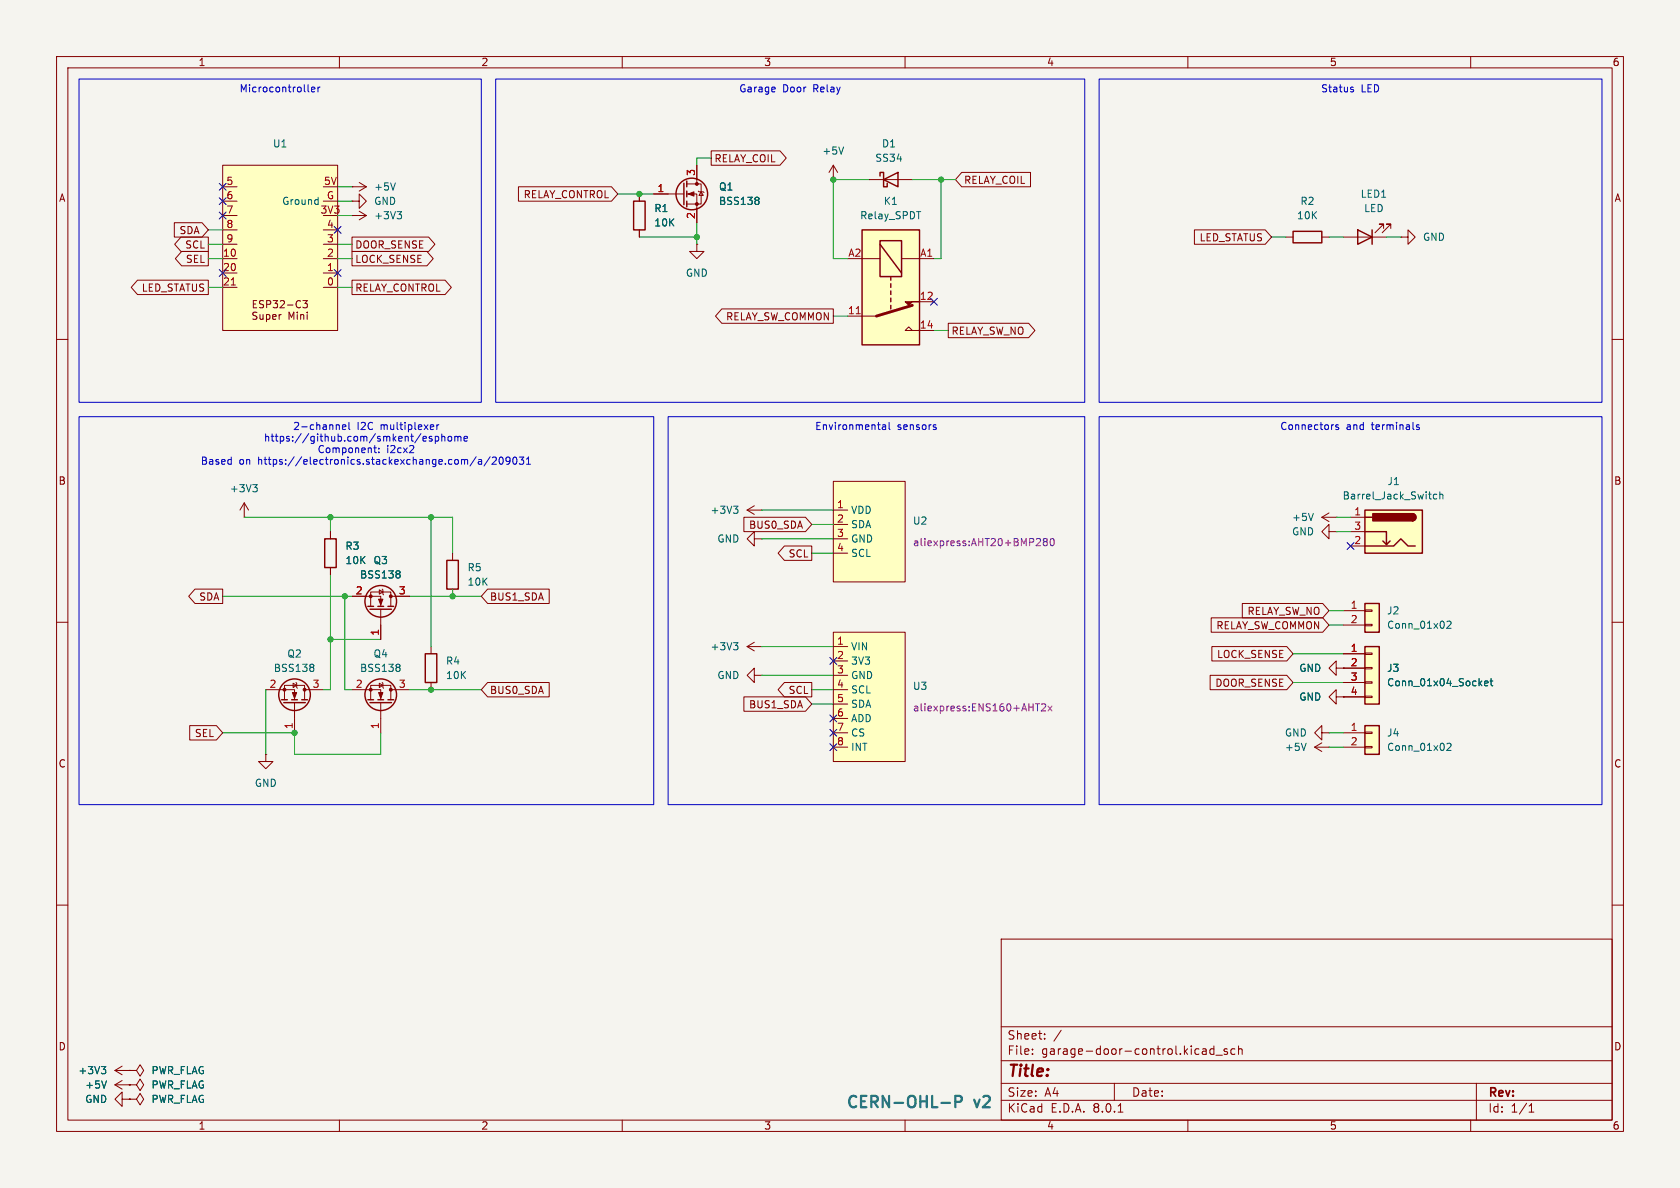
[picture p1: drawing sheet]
<svg xmlns="http://www.w3.org/2000/svg" width="297mm" height="210mm" viewBox="0 0 297 210" stroke-linecap="round" stroke-linejoin="round" font-family="sans-serif">
<path d="M0 0h297v210h-297z" fill="#f5f4ef" stroke="#f5f4ef" stroke-width=".18"/>
<g fill="none" stroke="#840000" stroke-width=".18">
<path d="M10 10h277v190h-277zM12 12h273v186h-273zM60 10v2M110 10v2M160 10v2M210 10v2M260 10v2M113 34.3v1.3M115.6 34.3h5.3M121.4 34.3h1.8v5.1M121.4 32.5h2.6v3.6h-2.6M123.2 29.2v3.3"/>
<path d="M123.4 33.8l.2 .1h.7l.2 .1M124 33.9l.3 .6h-.7zM10 60h2M113 40.6v1.3M123.2 43.2v1.3h1.3l-1.3 1.2-1.3-1.2h1.3M123.2 43.2h.1M285 60h2M132.1 90.2l1.2 .7M132.1 90.2h2.5M133.3 95.3v-1.3l-1.2 1.3 1.2 1.2v-1.2h1.3M133.3 89.4l-1.2 .8M134.6 95.3h.1"/>
<path d="M134.6 90.2h.1M234.9 94v-1.3l-1.2 1.3 1.2 1.3v-1.3h1.3M236.2 94h.1M10 110h2M285 110h2M62.2 121.9h5.1v1.8M65.5 123.7v-2.5h3.6v2.5M67.1 120.8l.6 .4-.6 .3zM67.3 124.2v5.3M67.6 120.7l.1 .1v.7l.1 .2M69.1 121.9h3.3M233.7 129.5v-1.2l-1.3 1.2 1.3 1.3v-1.3h1.2"/>
<path d="M234.9 129.5h.1M10 160h2M285 160h2M177 166h108v32h-108zM60 198v2M110 198v2M160 198v2M177 194.5h108M177 191.5h108M177 187.5h108M177 181.5h108M182.5 186.3v.1"/>
<path d="M182.5 185.5v.1M184.7 183.6v.1M184.7 182.8v.1M187.6 182.1l-1.3 2M197 191.5v3M197.7 196.6h.8M210 198v2M212.7 185.4l.5 .1v.9M213.2 186.3l-.5 .1M213.2 185.8h-.5M214.6 185.5l-.4-.1-.3 .3v.4l.1 .2h.6M214.6 184.9v1.5"/>
<path d="M215 186.5h1.1M217 185.5l-.4-.1-.2 .2 .1 .2 .5 .2v.3h-.6M218.3 185.5l-.4-.1-.3 .3v.4l.1 .2h.6M219 185.5l.2-.1 .3 .1 .1 .9M219 184.9v1.5M260 198v2M261 191.5v6.5M270.3 196.6h.9M270.3 195.5l.4-.4v1.5"/>
</g>
<g fill="none" stroke="#840000" stroke-width=".25">
<path d="M112 35.6h2v5h-2zM120.9 32.4v3.8M121.4 32v1M121.4 33.8v1M121.4 35.6v1M65 123.7h1M65.4 124.2h3.8M66.8 123.7h1M68.6 123.7h1"/>
<circle cx="122.3" cy="34.3" r="2.79"/>
<circle cx="67.3" cy="122.8" r="2.79"/>
</g>
<g fill="#840000" stroke="#840000" stroke-width=".18">
<path d="M66.9 122.4h.8l-.4 1z"/>
<path d="M121.7 34.3l1-.4v.8z"/>
<circle cx="65.5" cy="121.9" r=".25"/>
<circle cx="69.1" cy="121.9" r=".25"/>
<circle cx="123.2" cy="36.1" r=".25"/>
<circle cx="123.2" cy="32.5" r=".25"/>
</g>
<path d="M133.9 34.9l.3 .2-.3 .3 .3 .3v.2l-.3 .2M129.7 89.5h.8l-.5 .5M130.2 90l.3 .2v.3l-.3 .2M70.5 117.4l.2 .3-.2 .3 .2 .2v.2l-.2 .3" fill="none" stroke="#006464" stroke-width=".18"/>
<path d="M147.3 85.1h12.7v17.8h-12.7z" fill="#ffffc2"/>
<path d="M147.3 85.1h12.7v17.8h-12.7zM147.3 90.2h2.6M147.3 92.7h2.6M147.3 95.3h2.6M147.3 97.8h2.6" fill="none" stroke="#840000" stroke-width=".18"/>
<path d="M183.4 95.2l.4 .1 .2 .3-.8 .9h.8M184.7 95.7l-.3-.2 .3-.3h.2l.3 .2-.3 .3M184.7 95.7l-.3 .3 .1 .3 .2 .2 .3-.1 .2-.2-.1-.3-.2-.2M184.7 95.7h.2M185.8 95.3l.2-.1a.68 .68 0 0 1 .4 .6 .68 .68 0 0 1-.4 .7 .84 .84 0 0 1-.2-1.2z" fill="none" stroke="#840084" stroke-width=".18"/>
<path d="M147.3 111.8h12.7v22.8h-12.7z" fill="#ffffc2"/>
<g fill="none" stroke="#840000" stroke-width=".18">
<path d="M62.2 33h.1M62.2 35.6h1.3v-1.3l1.3 1.3-1.3 1.2v-1.2M62.2 35.6h.1M62.2 38.1h.1M62.2 33h2.6M62.2 38.1h2.6M63.5 32.3l1.3 .7M63.5 37.3l1.3 .8M64.8 33l-1.3 .8M64.8 38.1l-1.3 .8M43.2 91.4h.1M43.2 88.9l-.8 1.3"/>
<path d="M43.2 88.9v2.5M43.2 88.9l.7 1.3M58.4 94v1.3M80 97.8v1.3M58.4 100.3v1.3M62.2 105.4h5.1v1.8M65.5 107.2v-2.6h3.6v2.6M67.1 104.3l.6 .3-.6 .4zM67.3 107.7v5.3M67.6 104.1l.1 .2v.7l.1 .2M69.1 105.4h3.3M76.2 114.3v1.3"/>
<path d="M80 104.1v1.3M133.3 119.4v-1.3l-1.2 1.3 1.2 1.3v-1.3h1.3M134.6 119.4h.1M147.3 111.8h12.7v22.8h-12.7zM147.3 114.3h2.6M147.3 116.8h2.6M147.3 119.4h2.6M47 133.4v1.2h1.3l-1.3 1.3-1.3-1.3h1.3M47 133.4h.1M47 121.9h5.1v1.8M50.3 123.7v-2.5h3.5v2.5M51.8 120.8l.7 .4-.7 .3z"/>
<path d="M52.1 124.2v5.3M52.3 120.7l.2 .1v.7l.1 .2M53.8 121.9h3.3M76.2 120.7v1.2M147.3 121.9h2.6M147.3 124.5h2.6M147.3 127h2.6M147.3 129.5h2.6M147.3 132.1h2.6M232.4 132.1h2.5M232.4 132.1l1.3 .7M233.7 131.3l-1.3 .8"/>
<path d="M234.9 132.1h.1"/>
</g>
<path d="M183.1 124.4h.7M183.4 124.4v1.3M184.1 124.5l.5-.1 .3 .4-.8 .9h.8M185.3 124.8l.7 .9M186 124.8l-.7 .9" fill="none" stroke="#840084" stroke-width=".18"/>
<path d="M69.9 32.3l-.4 1.3M70.2 37.4h.8l-.4 .5M70.7 37.9l.3 .2v.3l-.3 .3M44.7 85.7h.8l-.4 .5M45.2 86.2l.3 .2v.3l-.3 .2M55.2 117.4l.3 .3-.3 .3 .3 .2v.2l-.3 .3M70.5 100.9l.2 .3-.2 .3 .2 .2v.2l-.2 .3M230.9 131.4l-.4 1.3" fill="none" stroke="#006464" stroke-width=".18"/>
<g fill="none" stroke="#840000" stroke-width=".25">
<path d="M57.4 95.3h2v5h-2zM79 99.1h2v5h-2zM65 107.2h1M65.4 107.7h3.8M66.8 107.2h1M68.6 107.2h1M75.2 115.6h2v5.1h-2zM49.8 123.7h1M50.2 124.2h3.8M51.6 123.7h1M53.3 123.7h1.1"/>
<circle cx="67.3" cy="106.3" r="2.79"/>
<circle cx="52.1" cy="122.8" r="2.79"/>
</g>
<g fill="#840000" stroke="#840000" stroke-width=".18">
<path d="M51.7 122.4h.8l-.4 1z"/>
<path d="M66.9 105.9h.8l-.4 1z"/>
<circle cx="50.3" cy="121.9" r=".25"/>
<circle cx="53.8" cy="121.9" r=".25"/>
<circle cx="65.5" cy="105.4" r=".25"/>
<circle cx="69.1" cy="105.4" r=".25"/>
</g>
<path d="M39.4 29.2h20.3v29.2h-20.3z" fill="#ffffc2"/>
<g fill="none" stroke="#840000" stroke-width=".18">
<path d="M39.4 29.2h20.3v29.2h-20.3zM39.4 33h2.5M39.4 35.6h2.5M39.4 38.1h2.5M57.1 35.6h2.6M39.4 50.8h2.5M39.4 48.3h2.5M39.4 45.7h2.5M39.4 43.2h2.5M39.4 40.6h2.5M49.6 55.6h.1M53.6 53.1h.7l-.4 .5 .4 .1v.6l-.2 .1-.5-.1"/>
<path d="M57.1 50.8h2.6M57.1 48.3h2.6M57.1 45.7h2.6M57.1 43.2h2.6M57.1 40.6h2.6"/>
</g>
<path d="M40.9 50.4h.7" fill="none" stroke="#a90000" stroke-width=".18"/>
<path d="M56.1 35.3l.1 .1M56.2 34.9v1.2" fill="none" stroke="#006464" stroke-width=".18"/>
<path d="M152.4 40.6h10.2v20.4h-10.2z" fill="#ffffc2"/>
<path d="M149.9 55.9h5M152.4 45.7h3.2M159.4 45.7h5.7M161.3 58.4l-.6-.6-.7 .6h5.1M162.6 53.3h2.5M227.3 41.9h1.3M233.7 41.9h1.2M237.5 41.9h7.6M244.6 40.4v-.8h-.8h.8l-1.5 1.5M245.9 40.4v-.8h-.8h.8l-1.6 1.5M247.6 41.9h1.3v-1.3l1.3 1.3-1.3 1.3v-1.3M247.6 41.9h.1" fill="none" stroke="#840000" stroke-width=".18"/>
<path d="M152.4 40.6h10.2v20.4h-10.2zM155.6 42.5h3.8v6.4h-3.8zM155.6 43.2l3.8 5.1M157.5 48.9v.6M157.5 50.2v.6M157.5 51.4v.7M157.5 52.7v.6M157.5 54v.6M228.6 40.9h5.1v2h-5.1zM240 40.6l2.6 1.3-2.6 1.3zM242.6 40.6v2.6" fill="none" stroke="#840000" stroke-width=".25"/>
<path d="M161.3 54l-6.4 1.9" fill="none" stroke="#840000" stroke-width=".51"/>
<path d="M160 53.3h2.6h-1.3l-.6 .7z" fill="#840000" stroke="#840000" stroke-width=".18"/>
<path d="M151.4 55.5h.7" fill="none" stroke="#a90000" stroke-width=".18"/>
<path d="M241.3 114.3h2.5v10.2h-2.5z" fill="#ffffc2"/>
<path d="M237.5 115.6h3.8M237.5 118.1h3.8M241.3 118h1.3v.2h-1.3zM241.3 115.4h1.3v.3h-1.3zM237.5 120.7h3.8M237.5 123.2h3.8M241.3 123.1h1.3v.2h-1.3zM241.3 120.5h1.3v.3h-1.3z" fill="none" stroke="#840000" stroke-width=".18"/>
<path d="M241.3 114.3h2.5v10.2h-2.5z" fill="none" stroke="#840000" stroke-width=".25"/>
<path d="M263.6 120v1l.3 .2M262.5 120.8l.6-.1-.1-.3h-.4l-.1 .2v.6h.5M263.4 120.4h.5" fill="none" stroke="#006464" stroke-width=".18"/>
<path d="M241.3 90.2h10.2v7.6h-10.2z" fill="#ffffc2"/>
<path d="M241.3 90.2h10.2v7.6h-10.2zM241.3 94h3.8v2.3l.6-.7M241.3 96.5h5.1l1.2-1.2 1.3 1.2h1.3M241.3 91.4h1.3M244.5 95.6l.6 .7M249.7 90.8a.64 .64 0 0 1 .6 .6 .64 .64 0 0 1-.6 .7" fill="none" stroke="#840000" stroke-width=".25"/>
<g fill="#840000" stroke="#840000" stroke-width=".25">
<path d="M249.7 90.8a.64 .64 0 0 1 .6 .6 .64 .64 0 0 1-.6 .7z"/>
<path d="M242.7 90.8h7v1.3h-7z"/>
</g>
<path d="M238.8 91.4h2.5M238.8 96.5h2.5M238.8 94h2.5" fill="none" stroke="#840000" stroke-width=".18"/>
<path d="M254 87.4h-.4l-.2 .2 .1 .5h.5M254.5 87.5l.2-.1h.3l.1 .8M254.5 86.9v1.3" fill="none" stroke="#006464" stroke-width=".18"/>
<path d="M241.3 106.7h2.5v5.1h-2.5z" fill="#ffffc2"/>
<path d="M237.5 108h3.8M237.5 110.5h3.8M241.3 110.4h1.3v.2h-1.3zM241.3 107.8h1.3v.3h-1.3z" fill="none" stroke="#840000" stroke-width=".18"/>
<path d="M241.3 106.7h2.5v5.1h-2.5z" fill="none" stroke="#840000" stroke-width=".25"/>
<path d="M255.8 109.9l.5-.1 .2 .4-.8 .9h.8" fill="none" stroke="#006464" stroke-width=".18"/>
<path d="M241.3 128.3h2.5v5.1h-2.5z" fill="#ffffc2"/>
<g fill="none" stroke="#840000" stroke-width=".18">
<path d="M30.8 39.4h4.9l1.1 1.2-1.1 1.3h-4.9zM91.7 33h16.4l1.1 1.3-1.1 1.3h-16.4zM113 34.3v1.3M115.6 34.3h2.5M123.2 29.2v2.6M123.2 36.8v2.6M125.7 26.7h12.2l1.1 1.2-1.1 1.3h-12.2zM147.3 31.8h.1M147.3 29.2l-.7 1.3M147.3 29.2v2.6M147.3 29.2l.8 1.3M153.7 31.8h7.6"/>
<path d="M170 30.5h12.2v2.5h-12.2l-1.1-1.2zM24.3 49.5h12.5v2.6h-12.5l-1.1-1.3zM32 41.9h4.8v2.6h-4.8l-1.1-1.3zM32.1 44.4h4.7v2.6h-4.7l-1.1-1.3zM62.2 41.9h13.6l1.1 1.3-1.1 1.3h-13.6zM62.2 44.4h13.3l1.1 1.3-1.1 1.3h-13.3zM62.2 49.5h16.5l1.1 1.3-1.1 1.3h-16.5zM113 40.6v1.3M127.6 54.6h19.7v2.6h-19.7l-1.1-1.3zM167.6 57.1h14.3l1.1 1.3-1.1 1.3h-14.3zM211.2 40.6h12.5l1.1 1.3-1.1 1.3h-12.5zM58.4 94v1.3"/>
<path d="M131.5 91.4h10.9l1.1 1.3-1.1 1.3h-10.9zM138.7 96.5h4.8v2.6h-4.8l-1.1-1.3zM233.7 91.4l1.2 .8M233.7 91.4h2.5M234.9 90.7l-1.2 .7M236.2 91.4h.1M34.5 104.1h4.9v2.6h-4.9l-1.1-1.3zM58.4 100.3v1.3M62.2 105.4h2.6M67.3 110.5v2.5M69.8 105.4h2.6M86.2 104.1h10.9v2.6h-10.9l-1.1-1.3z"/>
<path d="M132.1 114.3l1.2 .8M132.1 114.3h2.5M133.3 113.5l-1.2 .8M134.6 114.3h.1M213.9 119.4h13.6l1.1 1.3-1.1 1.2h-13.6zM214.1 109.2h19.7l1.1 1.3-1.1 1.3h-19.7zM214.2 114.3h13.3l1.1 1.3-1.1 1.2h-13.3zM219.6 106.7h14.2l1.1 1.3-1.1 1.2h-14.2zM236.2 118.1v-1.3l-1.3 1.3 1.3 1.3v-1.3h1.3M237.5 118.1h.1M237.5 115.6h3.8M237.5 118.1h3.8"/>
<path d="M33.5 128.3h4.8l1.1 1.2-1.1 1.3h-4.8zM86.2 120.6h10.9v2.6h-10.9l-1.1-1.3zM131.5 123.2h10.9l1.1 1.3-1.1 1.2h-10.9zM138.7 120.6h4.8v2.6h-4.8l-1.1-1.3zM236.2 123.2v-1.3l-1.3 1.3 1.3 1.3v-1.3h1.3M237.5 123.2h.1M237.5 129.5h3.8M237.5 132.1h3.8M237.5 120.7h3.8M237.5 123.2h3.8M241.3 132h1.3v.2h-1.3zM241.3 129.4h1.3v.3h-1.3z"/>
<path d="M20.3 191.8l1.3 .7M20.3 191.8h2.6M20.3 189.2l1.3 .8M20.3 189.2h2.6M21.6 194.3v-1.3l-1.3 1.3 1.3 1.3v-1.3h1.3M21.6 191l-1.3 .8M21.6 188.5l-1.3 .7M22.9 189.2h1.2l.7-1 .6 1-.6 1-.7-1M22.9 189.2h.1M22.9 191.8h1.2l.7-1 .6 1-.6 1-.7-1M22.9 191.8h.1M22.9 194.3h.1"/>
<path d="M22.9 194.3h1.2l.7-1 .6 1-.6 1-.7-1"/>
</g>
<path d="M155.6 31.1v-.6h.6v2.5h.6v-.6M156.2 31.8l2.5-1.3v2.5zM241.3 128.3h2.5v5.1h-2.5z" fill="none" stroke="#840000" stroke-width=".25"/>
<g fill="none" stroke="#006464" stroke-width=".18">
<path d="M133.9 34.9l.3 .2-.3 .3 .3 .3v.2l-.3 .2M149.1 26l-.4 1.2M232.2 90.7l-.4 1.3M70.5 100.9l.2 .3-.2 .3 .2 .2v.2l-.2 .3M129.7 113.6h.8l-.5 .5M130.2 114.1l.3 .2v.3l-.3 .3M263.6 120v1l.3 .2M255.8 131.5l.5-.1 .2 .4-.8 .9h.8M262.5 120.8l.6-.1-.1-.3h-.4l-.1 .2v.6h.5M263.4 120.4h.5M17.9 188.5h.8l-.4 .5M18.5 189l.2 .3v.3l-.2 .2"/>
<path d="M18.8 191.1l-.4 1.2"/>
</g>
<path d="M166.4 195h1.5M168.9 194.8h.8a.54 .54 0 0 0 .4-.5 .54 .54 0 0 0-.4-.6h-.8v2" fill="none" stroke="#0099b0" stroke-width=".4"/>
<g fill="none" stroke="#0000c2" stroke-width=".18">
<path d="M14 14h71.1v57.1h-71.1zM54.5 16.1l.1 .1M55.1 15.8l.6-.1-.1-.2-.4-.1-.1 .2v.6h.5M56.2 15.4v.8M56.6 15.4l-.4 .2M87.6 14h104.2v57.1h-104.2zM137 15.5v.2l-.6 .1M194.3 14h88.9v57.1h-88.9zM238.9 15.8l.3 .1 .1 .2-.2 .1h-.2M238.9 15.4l.3 .1M14 73.7h101.6v68.5h-101.6zM60.5 75.5l.6-.1v-.3h-.4l-.2 .2 .1 .6h.5"/>
<path d="M61.7 74.7v1.1l.2 .1M66.3 78.8v1l.3 .2M67 79.9v.1M73.1 79.3l-.7 .7h.7M75.3 77.9l-.3 .1M75.4 77.3v.1l-.6 .2M75.9 77.3v.2l.5 .2-.2 .3-.3-.1M76.5 75.1l.2 .3-.6 .1M76.6 75.9h-.1M77 77.2l.3-.1 .3 .3-.2 .5h-.4M77 77.1v1.3M77.2 75.1v.8"/>
<path d="M77.6 75.1l-.4 .2M78.1 77.3l.2-.2 .3 .1v.8M78.1 76.7v1.3M79.3 77.3l.1-.2 .4 .2 .1 .4-.2 .2-.3 .1-.1-.1zM80.4 77.3l.4-.2 .1 .2M80.4 77.1v.9M80.9 77.3l.2-.2 .3 .1 .1 .8M80.9 77.3v.7M82 77.6l.6-.2v-.2l-.4-.1-.2 .2 .1 .6h.5M118.1 73.7h73.7v68.5h-73.7zM156 75.1h.5l.1 .8M156.6 75.4l-.5 .1-.1 .1 .1 .3h.5"/>
<path d="M157.2 74.7v1.1l.2 .1M165.3 75.5l.2 .2-.2 .2M165.3 75.1h.2M194.3 73.7h88.9v68.5h-88.9zM236.6 75.1h-.3l-.2 .2 .1 .2 .4 .1v.3h-.5M250.9 75.1h-.3l-.2 .2 .1 .2 .4 .1v.3h-.5M84.2 80.7l-1.1 1.7M84.6 81.3h.5l.1 .8M85.2 81.5l-.5 .1-.2 .2 .2 .3 .5-.1M86.7 80.7l-1.1 1.7M87 80.9l.5-.1 .3 .4-.8 .9h.8M88.4 80.9l.1-.1a.68 .68 0 0 1 .5 .6 .68 .68 0 0 1-.5 .7l-.1-.2-.2-.3z"/>
<path d="M90.2 81.3l-.3 .3-.3-.1-.2-.2 .2-.4 .3-.1 .2 .1a.84 .84 0 0 1-.3 1.2h-.2M90.8 80.9l.2-.1a.68 .68 0 0 1 .4 .6 .68 .68 0 0 1-.4 .7l-.2-.2-.1-.3zM91.8 80.8h.8l-.4 .5 .3 .1v.5l-.2 .2-.5-.2M93.1 82.1h.7M93.1 81.2l.3-.4v1.3"/>
</g>
<g fill="none" stroke="#009600" stroke-width=".18">
<path d="M59.7 38.1h2.5M59.7 35.6h2.5M59.7 33h2.5M109.2 34.3h6.4M123.2 39.4v3.8M125.7 27.9h-2.5v1.3M153.7 31.8h-6.4v13.9h2.6M161.3 31.8h7.6M166.4 31.8v13.9h-1.3M36.8 45.7h2.6M36.8 43.2h2.6M36.8 50.8h2.6"/>
<path d="M36.8 40.6h2.6M59.7 45.7h2.5M59.7 43.2h2.5M59.7 50.8h2.5M113 41.9h10.2M147.3 55.9h2.6M165.1 58.4h2.5M224.8 41.9h2.5M234.9 41.9h2.6M245.1 41.9h2.5M43.2 91.4h36.8v6.4M58.4 91.4v2.6"/>
<path d="M76.2 91.4v22.9M134.6 90.2h12.7M134.6 95.3h12.7M143.5 97.8h3.8M143.5 92.7h3.8M236.2 91.4h2.6M236.2 94h2.6M39.4 105.4h22.8M58.4 101.6v20.3h-1.3M58.4 113h8.9M61 105.4v16.5h1.2M72.4 105.4h12.7"/>
<path d="M80 104.1v1.3M134.6 119.4h12.7M134.6 114.3h12.7M228.6 115.6h8.9M234.9 110.5h2.6M234.9 108h2.6M39.4 129.5h12.7v3.9h15.2v-3.9M47 121.9v11.5M72.4 121.9h12.7M143.5 121.9h3.8M143.5 124.5h3.8M228.6 120.7h8.9"/>
<path d="M234.9 129.5h2.6M234.9 132.1h2.6"/>
</g>
<g fill="none" stroke="#000084" stroke-width=".18">
<path d="M38.8 32.4l1.2 1.2M38.8 35l1.2 1.2M38.8 37.5l1.2 1.2M40 32.4l-1.2 1.2M40 35l-1.2 1.2M40 37.5l-1.2 1.2M38.8 47.7l1.2 1.2M40 47.7l-1.2 1.2M59.1 47.7l1.2 1.2M59.1 40l1.2 1.2M60.3 47.7l-1.2 1.2M60.3 40l-1.2 1.2"/>
<path d="M164.5 52.7l1.2 1.2M165.7 52.7l-1.2 1.2M238.2 95.9l1.2 1.2M239.4 95.9l-1.2 1.2M146.7 116.2l1.2 1.2M147.9 116.2l-1.2 1.2M146.7 126.4l1.2 1.2M146.7 128.9l1.2 1.2M146.7 131.5l1.2 1.2M147.9 126.4l-1.2 1.2M147.9 128.9l-1.2 1.2M147.9 131.5l-1.2 1.2"/>
</g>
<g fill="#009600" stroke="#009600" stroke-width=".18">
<circle cx="123.2" cy="41.9" r=".46"/>
<circle cx="113" cy="34.3" r=".46"/>
<circle cx="166.4" cy="31.8" r=".46"/>
<circle cx="147.3" cy="31.8" r=".46"/>
<circle cx="76.2" cy="91.4" r=".46"/>
<circle cx="61" cy="105.4" r=".46"/>
<circle cx="58.4" cy="113" r=".46"/>
<circle cx="58.4" cy="91.4" r=".46"/>
<circle cx="52.1" cy="129.5" r=".46"/>
<circle cx="80" cy="105.4" r=".46"/>
<circle cx="76.2" cy="121.9" r=".46"/>
</g>
<text font-size="2.8" fill="#840000" x="178" y="190.9">Title:</text>
<g font-size="2.8" fill="#0099b0">
<text x="149.4" y="196.4">CERN-OHL-P</text>
<text x="172.3" y="196.4">v2</text>
</g>
<g font-size="2.1" fill="#840000">
<text x="178" y="184">Sheet:</text>
<text x="178" y="186.7">File:</text>
<text x="184.1" y="186.7">garage-door-control.kicad_sch</text>
<text x="178" y="196.9">KiCad</text>
<text x="178" y="194.1">Size:</text>
<text x="184.7" y="194.1">A4</text>
<text x="185.7" y="196.9">E.D.A.</text>
<text x="193.3" y="196.9">8.0.1</text>
<text x="200" y="194.1">Date:</text>
<text x="263" y="194.3">Rev:</text>
<text x="263" y="196.9">Id:</text>
<text x="267.1" y="196.9">1/1</text>
</g>
<g font-size="1.8" fill="#840000">
<text x="35" y="11.9">1</text>
<text x="85" y="11.9">2</text>
<text x="135" y="11.9">3</text>
<text x="185" y="11.9">4</text>
<text x="235" y="11.9">5</text>
<text x="285" y="11.9">6</text>
<text x="126.2" y="28.9">RELAY_COIL</text>
<text x="10.3" y="35.9">A</text>
<text x="92.5" y="35.2">RELAY_CONTROL</text>
<text x="170.3" y="32.7">RELAY_COIL</text>
<text x="285.3" y="35.9">A</text>
<text x="31.6" y="41.6">SDA</text>
<text x="32.6" y="44.1">SCL</text>
<text x="32.8" y="46.7">SEL</text>
<text x="62.7" y="44.1">DOOR_SENSE</text>
<text x="62.7" y="46.7">LOCK_SENSE</text>
<text x="212" y="42.9">LED_STATUS</text>
<text x="25" y="51.8">LED_STATUS</text>
<text x="62.7" y="51.8">RELAY_CONTROL</text>
<text x="44.3" y="56.9">Super</text>
<text x="44.4" y="54.8">ESP32-C3</text>
<text x="50.9" y="56.9">Mini</text>
<text x="128.3" y="56.8">RELAY_SW_COMMON</text>
<text x="168.1" y="59.4">RELAY_SW_NO</text>
<text x="10.3" y="85.9">B</text>
<text x="285.3" y="85.9">B</text>
<text x="132.3" y="93.7">BUS0_SDA</text>
<text x="139.3" y="98.7">SCL</text>
<text x="35.1" y="106.4">SDA</text>
<text x="86.5" y="106.4">BUS1_SDA</text>
<text x="214.9" y="111.4">RELAY_SW_COMMON</text>
<text x="220.4" y="108.9">RELAY_SW_NO</text>
<text x="215.1" y="116.5">LOCK_SENSE</text>
<text x="86.5" y="122.9">BUS0_SDA</text>
<text x="132.3" y="125.4">BUS1_SDA</text>
<text x="139.3" y="122.9">SCL</text>
<text x="214.8" y="121.6">DOOR_SENSE</text>
<text x="34.4" y="130.5">SEL</text>
<text x="10.3" y="135.9">C</text>
<text x="285.3" y="135.9">C</text>
<text x="10.3" y="185.9">D</text>
<text x="285.3" y="185.9">D</text>
<text x="35" y="199.9">1</text>
<text x="85" y="199.9">2</text>
<text x="135" y="199.9">3</text>
<text x="185" y="199.9">4</text>
<text x="235" y="199.9">5</text>
<text x="285" y="199.9">6</text>
</g>
<g font-size="1.8" fill="#0000c2">
<text x="42.3" y="16.6">Microcontroller</text>
<text x="130.6" y="16.6">Garage</text>
<text x="138.4" y="16.6">Door</text>
<text x="143.9" y="16.6">Relay</text>
<text x="233.5" y="16.6">Status</text>
<text x="240.6" y="16.6">LED</text>
<text x="51.7" y="76.3">2-channel</text>
<text x="63.1" y="76.3">I2C</text>
<text x="67.4" y="76.3">multiplexer</text>
<text x="144" y="76.3">Environmental</text>
<text x="158.6" y="76.3">sensors</text>
<text x="226.2" y="76.3">Connectors</text>
<text x="238" y="76.3">and</text>
<text x="242.6" y="76.3">terminals</text>
<text x="35.4" y="82.5">Based</text>
<text x="42.3" y="82.5">on</text>
<text x="45.7" y="82.5">https://electronics.stackexchange.com/a/209031</text>
<text x="46.6" y="78.4">https://github.com/smkent/esphome</text>
<text x="56.1" y="80.4">Component:</text>
<text x="68.3" y="80.4">i2cx2</text>
</g>
<g font-size="1.8" fill="#006464">
<text x="48.2" y="26.3">U1</text>
<text x="145.3" y="27.5">+5V</text>
<text x="154.6" y="28.8">SS34</text>
<text x="155.8" y="26.3">D1</text>
<text x="66" y="33.9">+5V</text>
<text x="127" y="33.9">Q1</text>
<text x="240.5" y="35.2">LED1</text>
<text x="49.8" y="36.4">Ground</text>
<text x="56.6" y="37.8">3V3</text>
<text x="66" y="36.4">GND</text>
<text x="66" y="39">+3V3</text>
<text x="115.6" y="37.7">R1</text>
<text x="115.6" y="40.2">10K</text>
<text x="127" y="36.4">BSS138</text>
<text x="152" y="39">Relay_SPDT</text>
<text x="156.1" y="36.4">K1</text>
<text x="229.2" y="39">10K</text>
<text x="229.8" y="36.4">R2</text>
<text x="241.1" y="37.7">LED</text>
<text x="251.5" y="42.8">GND</text>
<text x="121.2" y="49.1">GND</text>
<text x="40.5" y="87.2">+3V3</text>
<text x="237.3" y="88.5">Barrel_Jack_Switch</text>
<text x="245.2" y="86">J1</text>
<text x="125.5" y="91">+3V3</text>
<text x="150.4" y="91">VDD</text>
<text x="150.4" y="93.6">SDA</text>
<text x="161.3" y="92.9">U2</text>
<text x="228.3" y="94.8">GND</text>
<text x="228.3" y="92.3">+5V</text>
<text x="61" y="97.4">R3</text>
<text x="61" y="99.9">10K</text>
<text x="65.9" y="99.9">Q3</text>
<text x="82.6" y="101.2">R5</text>
<text x="126.7" y="96.1">GND</text>
<text x="150.4" y="96.1">GND</text>
<text x="150.4" y="98.7">SCL</text>
<text x="63.5" y="102.5">BSS138</text>
<text x="82.6" y="103.7">10K</text>
<text x="245.1" y="108.8">J2</text>
<text x="245.1" y="111.4">Conn_01x02</text>
<text x="48.3" y="119">BSS138</text>
<text x="50.7" y="116.4">Q2</text>
<text x="63.5" y="119">BSS138</text>
<text x="65.9" y="116.4">Q4</text>
<text x="78.7" y="117.7">R4</text>
<text x="125.5" y="115.2">+3V3</text>
<text x="150.4" y="115.2">VIN</text>
<text x="150.4" y="117.7">3V3</text>
<text x="229.6" y="119">GND</text>
<text x="245.1" y="119">J3</text>
<text x="78.7" y="120.2">10K</text>
<text x="126.7" y="120.2">GND</text>
<text x="150.4" y="120.2">GND</text>
<text x="150.4" y="122.8">SCL</text>
<text x="150.4" y="125.3">SDA</text>
<text x="161.3" y="122.1">U3</text>
<text x="229.6" y="124.1">GND</text>
<text x="245.1" y="121.5">Conn_01x04_Socket</text>
<text x="150.4" y="127.9">ADD</text>
<text x="150.4" y="130.4">CS</text>
<text x="227.1" y="130.4">GND</text>
<text x="245.1" y="130.4">J4</text>
<text x="150.4" y="132.9">INT</text>
<text x="227.1" y="132.9">+5V</text>
<text x="245.1" y="132.9">Conn_01x02</text>
<text x="45" y="139.3">GND</text>
<text x="13.8" y="190.1">+3V3</text>
<text x="26.7" y="190.1">PWR_FLAG</text>
<text x="15" y="192.6">+5V</text>
<text x="15" y="195.2">GND</text>
<text x="26.7" y="192.6">PWR_FLAG</text>
<text x="26.7" y="195.2">PWR_FLAG</text>
</g>
<g font-size="1.8" fill="#a90000">
<text x="39.9" y="32.8">5</text>
<text x="39.9" y="35.3">6</text>
<text x="57.2" y="32.8">5V</text>
<text x="57.7" y="35.3">G</text>
<text x="116.1" y="34">1</text>
<text x="122.9" y="31.2" transform="rotate(-90 122.9 31.2)">3</text>
<text x="39.9" y="37.8">7</text>
<text x="39.9" y="40.4">8</text>
<text x="57.7" y="40.4">4</text>
<text x="122.9" y="38.8" transform="rotate(-90 122.9 38.8)">2</text>
<text x="39.3" y="45.5">10</text>
<text x="39.9" y="42.9">9</text>
<text x="57.7" y="45.5">2</text>
<text x="57.7" y="42.9">3</text>
<text x="149.9" y="45.5">A2</text>
<text x="162.6" y="45.5">A1</text>
<text x="39.3" y="48">20</text>
<text x="39.3" y="50.5">21</text>
<text x="57.7" y="50.5">0</text>
<text x="57.7" y="48">1</text>
<text x="162.5" y="53.1">12</text>
<text x="149.8" y="55.6">11</text>
<text x="162.5" y="58.2">14</text>
<text x="147.9" y="89.9">1</text>
<text x="147.9" y="92.5">2</text>
<text x="147.9" y="95">3</text>
<text x="239.3" y="91.2">1</text>
<text x="239.3" y="93.7">3</text>
<text x="147.9" y="97.5">4</text>
<text x="239.3" y="96.3">2</text>
<text x="62.8" y="105.2">2</text>
<text x="70.4" y="105.2">3</text>
<text x="238.7" y="107.7">1</text>
<text x="67.1" y="112.5" transform="rotate(-90 67.1 112.5)">1</text>
<text x="238.7" y="110.2">2</text>
<text x="147.9" y="114">1</text>
<text x="147.9" y="116.6">2</text>
<text x="147.9" y="119.1">3</text>
<text x="238.7" y="115.3">1</text>
<text x="238.7" y="117.9">2</text>
<text x="47.6" y="121.7">2</text>
<text x="55.2" y="121.7">3</text>
<text x="62.8" y="121.7">2</text>
<text x="70.4" y="121.7">3</text>
<text x="147.9" y="121.7">4</text>
<text x="147.9" y="124.2">5</text>
<text x="238.7" y="120.4">3</text>
<text x="238.7" y="122.9">4</text>
<text x="51.8" y="129" transform="rotate(-90 51.8 129)">1</text>
<text x="67.1" y="129" transform="rotate(-90 67.1 129)">1</text>
<text x="147.9" y="126.7">6</text>
<text x="147.9" y="129.3">7</text>
<text x="147.9" y="131.8">8</text>
<text x="238.7" y="129.3">1</text>
<text x="238.7" y="131.8">2</text>
</g>
<g font-size="1.8" fill="#840084">
<text x="161.3" y="96.7">aliexpress:AHT20+BMP280</text>
<text x="161.3" y="126">aliexpress:ENS160+AHT2x</text>
</g>
</svg>
